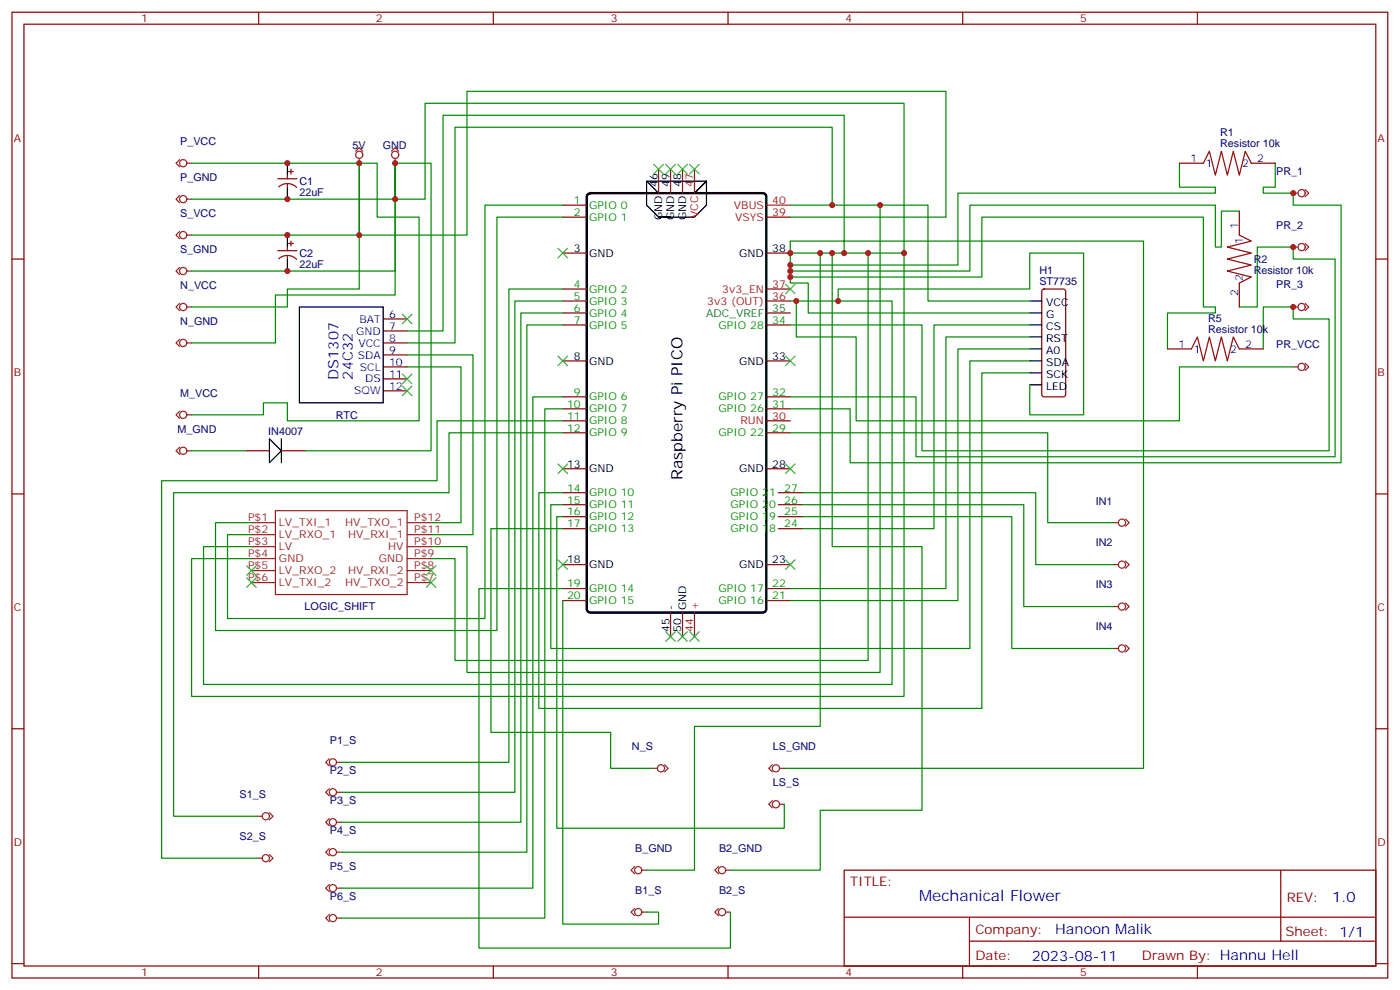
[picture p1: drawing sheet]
<svg xmlns="http://www.w3.org/2000/svg" width="412mm" height="291mm" viewBox="0 0 412 291" stroke-linecap="round" stroke-linejoin="round" font-family="sans-serif">
<g fill="none" stroke="#870000" stroke-width=".35">
<path d="M3.5 3.6h405.4v284.3h-405.4zM7.1 7.1h398.2v277.3h-398.2zM76.2 3.6v3.5M145.3 3.6v3.5M214.5 3.6v3.5M283.6 3.6v3.5M352.8 3.6v3.5M81.8 52.6h5.7M82.1 55a3.8 3.8 0 0 1 5.3 .2M84.7 51.6v1M84.7 54v1.1M85 50.5h1.4"/>
<path d="M85.7 49.8v1.4M194 49.8v7.1M197.6 49.8v7.1M201.1 49.8v7.1M204.6 49.8v7.1M347.5 48h7M368.7 48h7M3.5 76.3h3.6M81.8 73.8h5.7M82.1 76.2a3.8 3.8 0 0 1 5.3 .1M84.7 72.7v1.1M84.7 75.2v1.1"/>
<path d="M85 71.7h1.4M85.7 71v1.4M165.8 60.4h7.1M165.8 63.9h7.1M165.8 74.5h7.1M225.8 63.9h7M225.8 74.5h7M365.1 62.2v7M405.3 76.3h3.6M112.9 93.9h7M112.9 97.4h7M165.8 85.1h7.1"/>
<path d="M165.8 88.6h7.1M165.8 92.1h7.1M165.8 95.7h7.1M225.8 85.1h7M225.8 88.6h7M225.8 92.1h7M225.8 95.7h7M307.2 85.3l.4-.2h5.7l.5 .2 .2 .5v30.3l-.3 .5-.4 .2h-5.7l-.5-.2-.2-.5v-30.3zM365.1 83.3v7.1M112.9 101h7M112.9 104.5h7M112.9 108h7"/>
<path d="M112.9 111.5h7M112.9 115.1h7M165.8 106.3h7.1M165.8 116.8h7.1M225.8 106.3h7M225.8 116.8h7M344 102.7h7M365.1 102.7h7.1M72.3 132.7h7.1M82.9 132.7h7.1M165.8 120.4h7.1M165.8 123.9h7.1"/>
<path d="M165.8 127.4h7.1M165.8 138h7.1M225.8 120.4h7M225.8 123.9h7M225.8 127.4h7M225.8 138h7M3.5 145.4h3.6M165.8 145.1h7.1M165.8 148.6h7.1M165.8 152.1h7.1M165.8 155.6h7.1M229.3 145.1h7.1"/>
<path d="M229.3 148.6h7.1M229.3 152.1h7.1M229.3 155.6h7.1M405.3 145.4h3.6M165.8 166.2h7.1M165.8 173.3h7.1M165.8 176.8h7.1M225.8 166.2h7M225.8 173.3h7M225.8 176.8h7M197.6 180.3v7.1M201.1 180.3v7.1"/>
<path d="M204.6 180.3v7.1M3.5 214.6h3.6M405.3 214.6h3.6M248.7 256.2h156.6v28.2h-156.6zM377.3 256.2v20.9M248.7 270h156.5M285.6 277.1h119.6M285.6 270v14.1M3.5 283.7h3.6M76.2 284.4v3.5M145.3 284.4v3.5M214.5 284.4v3.5"/>
<path d="M283.6 284.4v3.5M352.8 284.4v3.5M405.3 283.7h3.6"/>
</g>
<g fill="none" stroke="#000" stroke-width=".35">
<path d="M84.7 48v3.6M84.7 55.1v3.5M190.5 53.3l3.5 3.6h10.6l3.5-3.6-3.5 3.6M84.7 69.2v3.5M84.7 76.3v3.5M194 63.9h10.6l3.5-3.5v-7.1h-17.6v7.1l3.5 3.5h3.6M88.2 90.4h24.7v28.2h-24.7zM303.4 88.6h3.5M303.4 92.1h3.5M303.4 95.7h3.5M303.4 99.2h3.5M303.4 102.7h3.5"/>
<path d="M303.4 106.3h3.5M303.4 109.8h3.5M303.4 113.3h3.5M79.4 129.2l3.5 3.5-3.5 3.5zM82.9 129.2v7"/>
</g>
<path d="M173.1 57.3l.8-.4h50.8l.6 .2 .4 .5 .1 121.7-.3 .6-.5 .4h-51.1l-.6-.2-.4-.5v-121.7z" fill="none" stroke="#000" stroke-width=".71"/>
<path d="M225.8 60.4h7" fill="none" stroke="#f00" stroke-width=".35"/>
<g fill="none" stroke="#8c2424" stroke-width=".35">
<path d="M52.9 47l-1 1 1 1.1M52.9 57.6l-1 1 1 1.1M55 48h1.4M55 58.6h1.4M104.8 44.5l1-1 1.1 1M105.8 46.6v1.4M115.4 44.5l1-1 1.1 1M116.4 46.6v1.4M381 56.9h1.4M384.5 55.8l1.1 1.1-1.1 1M52.9 78.7l-1 1.1 1 1.1M52.9 68.2l-1 1 1 1.1"/>
<path d="M55 79.8h1.4M55 69.2h1.4M381 72.7h1.4M384.5 71.7l1.1 1-1.1 1.1M52.9 99.9l-1 1.1 1 1M52.9 89.3l-1 1.1 1 1M55 90.4h1.4M381 90.4h1.4M384.5 89.3l1.1 1.1-1.1 1M55 101h1.4M381 108h1.4M384.5 107l1.1 1-1.1 1.1"/>
<path d="M52.9 121.1l-1 1 1 1.1M52.9 131.7l-1 1 1 1.1M55 122.1h1.4M55 132.7h1.4M74.1 153.9h7M74.1 157.4h7M81.1 150.4h38.8v24.6h-38.8zM119.9 153.9h7.1M119.9 157.4h7.1M328.1 153.9h1.4M331.6 152.8l1.1 1.1-1.1 1M74.1 160.9h7"/>
<path d="M74.1 164.5h7M74.1 168h7M74.1 171.5h7M119.9 160.9h7.1M119.9 164.5h7.1M119.9 168h7.1M119.9 171.5h7.1M328.1 166.2h1.4M328.1 178.6h1.4M331.6 165.2l1.1 1-1.1 1.1M331.6 177.5l1.1 1.1-1.1 1M328.1 190.9h1.4"/>
<path d="M331.6 189.9l1.1 1-1.1 1.1M79.4 239.3l1 1-1 1.1M97 223.4l-1 1 1 1.1M97 232.2l-1 1.1 1 1M99.1 224.4h1.4M99.1 233.3h1.4M192.3 226.2h1.4M195.8 225.1l1 1.1-1 1.1M227.5 225.1l-1 1.1 1 1.1M227.5 235.7l-1 1.1 1 1M229.7 226.2h1.4M229.7 236.8h1.4"/>
<path d="M75.8 240.3h1.5M75.8 252.7h1.5M79.4 251.6l1 1.1-1 1M97 241l-1 1.1 1 1M97 249.8l-1 1.1 1 1.1M99.1 242.1h1.4M99.1 250.9h1.4M187 255.1l-1.1 1.1 1.1 1M189.1 256.2h1.4M211.7 255.1l-1.1 1.1 1.1 1M213.8 256.2h1.4M97 260.4l-1 1.1 1 1"/>
<path d="M97 269.2l-1 1.1 1 1.1M99.1 261.5h1.4M99.1 270.3h1.4M187 267.5l-1.1 1 1.1 1.1M189.1 268.5h1.4M211.7 267.5l-1.1 1 1.1 1.1M213.8 268.5h1.4"/>
<circle cx="54" cy="48" r="1.06"/>
<circle cx="54" cy="58.6" r="1.06"/>
<circle cx="105.8" cy="45.6" r="1.06"/>
<circle cx="116.4" cy="45.6" r="1.06"/>
<circle cx="383.5" cy="56.9" r="1.06"/>
<circle cx="54" cy="79.8" r="1.06"/>
<circle cx="54" cy="69.2" r="1.06"/>
<circle cx="383.5" cy="72.7" r="1.06"/>
<circle cx="54" cy="90.4" r="1.06"/>
<circle cx="383.5" cy="90.4" r="1.06"/>
<circle cx="54" cy="101" r="1.06"/>
<circle cx="383.5" cy="108" r="1.06"/>
<circle cx="54" cy="132.7" r="1.06"/>
<circle cx="54" cy="122.1" r="1.06"/>
<circle cx="330.6" cy="153.9" r="1.06"/>
<circle cx="330.6" cy="166.2" r="1.06"/>
<circle cx="330.6" cy="178.6" r="1.06"/>
<circle cx="330.6" cy="190.9" r="1.06"/>
<circle cx="98.1" cy="224.4" r="1.06"/>
<circle cx="98.1" cy="233.3" r="1.06"/>
<circle cx="194.7" cy="226.2" r="1.06"/>
<circle cx="228.6" cy="226.2" r="1.06"/>
<circle cx="228.6" cy="236.8" r="1.06"/>
<circle cx="78.3" cy="240.3" r="1.06"/>
<circle cx="78.3" cy="252.7" r="1.06"/>
<circle cx="98.1" cy="250.9" r="1.06"/>
<circle cx="98.1" cy="242.1" r="1.06"/>
<circle cx="188" cy="256.2" r="1.06"/>
<circle cx="212.7" cy="256.2" r="1.06"/>
<circle cx="98.1" cy="261.5" r="1.06"/>
<circle cx="98.1" cy="270.3" r="1.06"/>
<circle cx="188" cy="268.5" r="1.06"/>
<circle cx="212.7" cy="268.5" r="1.06"/>
</g>
<g fill="none" stroke="#008700" stroke-width=".35">
<path d="M56.4 48h49.4v21.2h31.8v-42.3h141.1v37h-45.9M56.4 58.6h60v21.2h-60M116.4 48h10.6v84.7h-37M347.5 48v7.1h10.6v1.8h-75.9v21.1h-49.4v-3.5M375.7 48v7.1h-3.5v1.8h8.8v3.5h14.1v75.8h-144.6v-15.8h-17.7M56.4 69.2h49.4M165.8 60.4h-22.9v121.7h-75.9v-24.7h7.1M165.8 63.9h-19.4v121.7h-82.9v-31.7h10.6M232.8 60.4h12.4v-22.9h-111.1v63.5h-14.2M232.8 79.8v1.8h56.5v-17.7h65.2v26.5h3.6v1.7h-14.1v10.6M241.7 74.5v139.4h-37.1v42.3h-14.1M245.2 60.4h14.1v137.6h-121.7v-37.1h-10.6"/>
<path d="M245.2 74.5v86.4h26.4v77.6h-29.9v17.7h-26.5M248.7 74.5h7.1v120h-121.7v-30h-7.1M255.8 74.5h10.5v130.5h-209.9v-40.5h17.7M259.3 60.4h14.1v28.2h30M266.3 74.5v-44.1h-141.1v28.2h-8.8v-10.6v38.9h-35.3v14.1h-24.7M365.1 62.2h-5.3v10.5h-1.7v-12.3h-72.3v19.4h-53v-1.8M56.4 90.4h28.3v-5.3h21.1v-37.1h5.3v15.9h12.4v60h-38.8v-5.3h-7.1v3.5h-21.2M119.9 97.4h10.6v-63.5h118.2v40.6h-15.9v-3.5h104.1v155.2h-105.8M165.8 85.1h-15.9v139.3h-49.4M165.8 88.6h-14.1v144.7h-51.2M165.8 92.1h-12.3v150h-53M165.8 95.7h-10.6v155.2h-54.7"/>
<path d="M232.8 88.6h30v112.9h-202.8v-40.6h14.1M232.8 95.7h38.8v37h120v-38.8h-10.6v-3.5h-8.8v12.3M232.8 81.6v1.7h5.3v8.8h65.3M234.6 88.6v10.6h17.6v24.7h95.3v-15.9h33.5M246.9 88.6v-3.5h56.5v-10.6h15.9v47.6h-15.9v-8.8M303.4 95.7h-28.2v59.9h-38.8M303.4 99.2h-24.7v74.1h-45.9M365.1 90.4h5.3v-17.7h10.6v3.6h12.3v58.2h-123.4v-17.7h-37.1M119.9 108h15.9v45.9h-8.8M119.9 104.5h19.4v52.9h-12.3M165.8 116.8h-8.8v144.7h-56.5M303.4 102.7h-21.2v74.1h-49.4"/>
<path d="M303.4 106.3h-17.6v84.6h-123.5v-42.3h3.5M303.4 109.8h-14.1v98.8h-130.6v-63.5h7.1M56.4 132.7h15.9M165.8 120.4h-5.3v149.9h-60M165.8 123.9h-37v17.6h-81.2v111.2h28.2M165.8 127.4h-33.5v17.7h-81.1v95.2h24.6M232.8 127.4h75.9v26.5h19.4M165.8 152.1h-1.8v91.7h67.1v-7M165.8 155.6h-21.2v60h35.3v10.6h12.4M236.4 145.1h68.8v21.1h22.9M236.4 148.6h65.2v30h26.5M236.4 152.1h61.7v38.8h30"/>
<path d="M165.8 176.8v95.3h28.2v-3.6h-3.5M165.8 173.3h-24.7v105.8h74.1v-10.6"/>
</g>
<g fill="none" stroke="#3c3" stroke-width=".35">
<path d="M192.6 48.4l2.8 2.8M195.4 48.4l-2.8 2.8M196.1 48.4l2.9 2.8M199 48.4l-2.9 2.8M199.7 48.4l2.8 2.8M202.5 48.4l-2.8 2.8M203.2 48.4l2.8 2.8M206 48.4l-2.8 2.8M164.4 73.1l2.8 2.8M167.2 73.1l-2.8 2.8M118.5 92.5l2.9 2.8M121.4 92.5l-2.9 2.8"/>
<path d="M231.4 83.7l2.8 2.8M234.2 83.7l-2.8 2.8M118.5 110.1l2.9 2.9M118.5 113.7l2.9 2.8M121.4 110.1l-2.9 2.9M121.4 113.7l-2.9 2.8M164.4 104.8l2.8 2.9M167.2 104.8l-2.8 2.9M231.4 104.8l2.8 2.9M234.2 104.8l-2.8 2.9M164.4 136.6l2.8 2.8M167.2 136.6l-2.8 2.8"/>
<path d="M231.4 136.6l2.8 2.8M234.2 136.6l-2.8 2.8M72.7 166.6l2.8 2.8M72.7 170.1l2.8 2.8M75.5 166.6l-2.8 2.8M75.5 170.1l-2.8 2.8M125.6 166.6l2.8 2.8M125.6 170.1l2.8 2.8M128.4 166.6l-2.8 2.8M128.4 170.1l-2.8 2.8M164.4 164.8l2.8 2.8M167.2 164.8l-2.8 2.8"/>
<path d="M231.4 164.8l2.8 2.8M234.2 164.8l-2.8 2.8M196.1 186l2.9 2.8M199 186l-2.9 2.8M199.7 186l2.8 2.8M202.5 186l-2.8 2.8M203.2 186l2.8 2.8M206 186l-2.8 2.8"/>
</g>
<path d="M354.5 48l1.8-3.5 1.8 7.1 1.7-7.1 1.8 7.1 1.8-7.1 1.7 7.1 1.8-7.1 1.8 3.5M365.1 69.2l3.6 1.8-7.1 1.7 7.1 1.8-7.1 1.8 7.1 1.7-7.1 1.8 7.1 1.8-3.6 1.7M351 102.7l1.8-3.5 1.7 7.1 1.8-7.1 1.8 7.1 1.7-7.1 1.8 7.1 1.8-7.1 1.7 3.5" fill="none" stroke="#900" stroke-width=".35"/>
<g fill="#c00">
<circle cx="245.2" cy="60.4" r=".88"/>
<circle cx="259.3" cy="60.4" r=".88"/>
<circle cx="246.9" cy="88.6" r=".88"/>
<circle cx="84.7" cy="48" r=".88"/>
<circle cx="105.8" cy="48" r=".88"/>
<circle cx="116.4" cy="58.6" r=".88"/>
<circle cx="84.7" cy="58.6" r=".88"/>
<circle cx="105.8" cy="69.2" r=".88"/>
<circle cx="84.7" cy="69.2" r=".88"/>
<circle cx="84.7" cy="79.8" r=".88"/>
<circle cx="116.4" cy="48" r=".88"/>
<circle cx="266.3" cy="74.5" r=".88"/>
<circle cx="255.8" cy="74.5" r=".88"/>
<circle cx="232.8" cy="74.5" r=".88"/>
<circle cx="248.7" cy="74.5" r=".88"/>
<circle cx="232.8" cy="79.8" r=".88"/>
<circle cx="232.8" cy="81.6" r=".88"/>
<circle cx="381" cy="90.4" r=".88"/>
<circle cx="381" cy="72.7" r=".88"/>
<circle cx="381" cy="56.9" r=".88"/>
<circle cx="234.6" cy="88.6" r=".88"/>
<circle cx="245.2" cy="74.5" r=".88"/>
<circle cx="241.7" cy="74.5" r=".88"/>
<circle cx="232.8" cy="78" r=".88"/>
</g>
<text font-size="4.6" x="201.1" y="141.3" transform="rotate(-90 201.1 141.3)">Raspberry Pi PICO</text>
<g font-size="4.6" fill="#00f">
<text x="270.8" y="265.2">Mechanical Flow</text>
<text x="308" y="265.2">er</text>
</g>
<g font-size="4.2" fill="#00f">
<text x="99.8" y="111.8" transform="rotate(-90 99.8 111.8)">DS1307</text>
<text x="104" y="111.8" transform="rotate(-90 104 111.8)">24C32</text>
<text x="392.5" y="265.4">1.0</text>
<text x="310.9" y="275">Hanoon Malik</text>
<text x="304" y="282.8">2023-08-11</text>
</g>
<g font-size="3.9" fill="#800">
<text x="250.5" y="260.8">TITLE:</text>
<text x="379.1" y="265.4">REV:</text>
<text x="287.4" y="275">Company:</text>
<text x="378.7" y="275.6">Sheet: 1/1</text>
<text x="287.4" y="282.6">Date:</text>
<text x="336.4" y="282.7">Draw</text>
<text x="346.6" y="282.7">n By: Hannu Hell</text>
</g>
<g font-size="3.2" fill="#800">
<text x="41.6" y="6.6">1</text>
<text x="110.8" y="6.6">2</text>
<text x="179.9" y="6.6">3</text>
<text x="249.1" y="6.6">4</text>
<text x="318.2" y="6.6">5</text>
<text x="4.1" y="41.7">A</text>
<text x="405.9" y="41.7">A</text>
<text x="4.1" y="110.8">B</text>
<text x="405.9" y="110.8">B</text>
<text x="4.1" y="180">C</text>
<text x="405.9" y="180">C</text>
<text x="4.1" y="249.1">D</text>
<text x="405.9" y="249.1">D</text>
<text x="41.6" y="287.4">1</text>
<text x="110.8" y="287.4">2</text>
<text x="179.9" y="287.4">3</text>
<text x="249.1" y="287.4">4</text>
<text x="318.2" y="287.4">5</text>
</g>
<g font-size="3.2" fill="#000080">
<text x="359.5" y="40.1">R1</text>
<text x="53.1" y="42.8">P_VCC</text>
<text x="103.8" y="43.9">5V</text>
<text x="112.8" y="43.9">GND</text>
<text x="359.5" y="43.3">Resistor 10k</text>
<text x="53.1" y="53.3">P_GND</text>
<text x="376" y="51.4">PR_1</text>
<text x="88.2" y="57.7">22uF</text>
<text x="88.2" y="54.5">C1</text>
<text x="53.1" y="63.9">S_VCC</text>
<text x="376" y="67.3">PR_2</text>
<text x="53.1" y="74.5">S_GND</text>
<text x="88.2" y="75.6">C2</text>
<text x="369.4" y="77.4">R2</text>
<text x="88.2" y="78.9">22uF</text>
<text x="306.2" y="80.8">H1</text>
<text x="369.4" y="80.6">Resistor 10k</text>
<text x="53.1" y="85.1">N_VCC</text>
<text x="306.2" y="84">ST7735</text>
<text x="376" y="84.9">PR_3</text>
<text x="53.1" y="95.7">N_GND</text>
<text x="356" y="94.8">R5</text>
<text x="356" y="98">Resistor 10k</text>
<text x="376" y="102.6">PR_VCC</text>
<text x="53.1" y="116.8">M_VCC</text>
<text x="98.9" y="123.3">RTC</text>
<text x="52.3" y="127.4">M_GND</text>
<text x="79" y="128.1">IN4007</text>
<text x="322.8" y="148.5">IN1</text>
<text x="322.8" y="160.9">IN2</text>
<text x="322.8" y="173.2">IN3</text>
<text x="89.8" y="179.7">LOGIC_SHIFT</text>
<text x="322.8" y="185.6">IN4</text>
<text x="97.2" y="219.1">P1_S</text>
<text x="186.2" y="220.9">N_S</text>
<text x="227.7" y="220.9">LS_GND</text>
<text x="97.2" y="228">P2_S</text>
<text x="227.7" y="231.5">LS_S</text>
<text x="70.6" y="235">S1_S</text>
<text x="97.2" y="236.8">P3_S</text>
<text x="97.2" y="245.6">P4_S</text>
<text x="70.6" y="247.3">S2_S</text>
<text x="187.2" y="250.9">B_GND</text>
<text x="211.9" y="250.9">B2_GND</text>
<text x="97.2" y="256.2">P5_S</text>
<text x="187.2" y="263.2">B1_S</text>
<text x="211.9" y="263.2">B2_S</text>
<text x="97.2" y="265">P6_S</text>
</g>
<g font-size="3.2" fill="#00f">
<text x="350.8" y="47.7">1</text>
<text x="370.4" y="47.7">2</text>
<text x="355.2" y="49.1">1</text>
<text x="365.9" y="49.1">2</text>
<text x="364.8" y="67.5" transform="rotate(-90 364.8 67.5)">1</text>
<text x="366.2" y="71.9" transform="rotate(-90 366.2 71.9)">1</text>
<text x="366.2" y="82.6" transform="rotate(-90 366.2 82.6)">2</text>
<text x="364.8" y="87.1" transform="rotate(-90 364.8 87.1)">2</text>
<text x="105.9" y="95">BAT</text>
<text x="114.7" y="93.6">6</text>
<text x="104.9" y="98.5">GND</text>
<text x="114.7" y="97.1">7</text>
<text x="114.7" y="100.6">8</text>
<text x="105.4" y="105.6">SDA</text>
<text x="105.6" y="102">VCC</text>
<text x="114.7" y="104.1">9</text>
<text x="114.7" y="107.7">10</text>
<text x="347.2" y="102.4">1</text>
<text x="351.7" y="103.8">1</text>
<text x="362.4" y="103.8">2</text>
<text x="366.9" y="102.4">2</text>
<text x="106" y="109.1">SCL</text>
<text x="107.6" y="112.6">DS</text>
<text x="114.7" y="111.2">11</text>
<text x="104.4" y="116.1">SQW</text>
<text x="114.7" y="114.7">12</text>
</g>
<g font-size="3.2">
<text x="193.7" y="55.1" transform="rotate(-90 193.7 55.1)">46</text>
<text x="197.2" y="55.1" transform="rotate(-90 197.2 55.1)">49</text>
<text x="200.7" y="55.1" transform="rotate(-90 200.7 55.1)">48</text>
<text x="195.1" y="64.9" transform="rotate(-90 195.1 64.9)">GND</text>
<text x="198.6" y="64.9" transform="rotate(-90 198.6 64.9)">GND</text>
<text x="202.1" y="64.9" transform="rotate(-90 202.1 64.9)">GND</text>
<text x="169.1" y="74.2">3</text>
<text x="173.6" y="75.6">GND</text>
<text x="217.8" y="75.6">GND</text>
<text x="227.5" y="74.2">38</text>
<text x="308.2" y="90">VCC</text>
<text x="308.2" y="93.6">G</text>
<text x="308.2" y="97.1">CS</text>
<text x="308.2" y="100.6">RST</text>
<text x="169.1" y="105.9">8</text>
<text x="173.6" y="107.3">GND</text>
<text x="217.8" y="107.3">GND</text>
<text x="227.5" y="105.9">33</text>
<text x="308.2" y="104.1">A0</text>
<text x="308.2" y="107.7">SDA</text>
<text x="308.2" y="111.2">SCK</text>
<text x="308.2" y="114.7">LED</text>
<text x="167.1" y="137.7">13</text>
<text x="227.5" y="137.7">28</text>
<text x="173.6" y="139.1">GND</text>
<text x="217.8" y="139.1">GND</text>
<text x="167.1" y="165.9">18</text>
<text x="173.6" y="167.3">GND</text>
<text x="217.8" y="167.3">GND</text>
<text x="227.5" y="165.9">23</text>
<text x="198.6" y="179.6" transform="rotate(-90 198.6 179.6)">-</text>
<text x="202.1" y="179.6" transform="rotate(-90 202.1 179.6)">GND</text>
<text x="197.2" y="186.1" transform="rotate(-90 197.2 186.1)">45</text>
<text x="200.7" y="186.1" transform="rotate(-90 200.7 186.1)">50</text>
</g>
<g font-size="3.2" fill="#f00">
<text x="204.3" y="55.1" transform="rotate(-90 204.3 55.1)">47</text>
<text x="205.7" y="64.2" transform="rotate(-90 205.7 64.2)">VCC</text>
<text x="216.2" y="61.5">VBUS</text>
<text x="216.6" y="65">VSYS</text>
<text x="227.5" y="63.6">39</text>
<text x="227.5" y="60">40</text>
<text x="208.4" y="89.7">3v3 (OUT)</text>
<text x="212.8" y="86.1">3v3_EN</text>
<text x="227.5" y="88.3">36</text>
<text x="227.5" y="84.7">37</text>
<text x="218.2" y="125">RUN</text>
<text x="227.5" y="123.5">30</text>
<text x="205.7" y="179.6" transform="rotate(-90 205.7 179.6)">+</text>
<text x="204.3" y="186.1" transform="rotate(-90 204.3 186.1)">44</text>
</g>
<g font-size="3.2" fill="#090">
<text x="169.1" y="60">1</text>
<text x="169.1" y="63.6">2</text>
<text x="173.6" y="61.5">GPIO 0</text>
<text x="173.6" y="65">GPIO 1</text>
<text x="169.1" y="84.7">4</text>
<text x="169.1" y="88.3">5</text>
<text x="173.6" y="86.1">GPIO 2</text>
<text x="173.6" y="89.7">GPIO 3</text>
<text x="169.1" y="91.8">6</text>
<text x="169.1" y="95.3">7</text>
<text x="173.6" y="93.2">GPIO 4</text>
<text x="227.5" y="95.3">34</text>
<text x="173.6" y="96.7">GPIO 5</text>
<text x="211.7" y="96.7">GPIO 28</text>
<text x="169.1" y="116.5">9</text>
<text x="173.6" y="117.9">GPIO 6</text>
<text x="211.7" y="117.9">GPIO 27</text>
<text x="227.5" y="116.5">32</text>
<text x="167.1" y="120">10</text>
<text x="167.1" y="123.5">11</text>
<text x="173.6" y="121.4">GPIO 7</text>
<text x="173.6" y="125">GPIO 8</text>
<text x="211.7" y="121.4">GPIO 26</text>
<text x="227.5" y="120">31</text>
<text x="167.1" y="127.1">12</text>
<text x="173.6" y="128.5">GPIO 9</text>
<text x="211.7" y="128.5">GPIO 22</text>
<text x="227.5" y="127.1">29</text>
<text x="167.1" y="144.7">14</text>
<text x="167.1" y="148.2">15</text>
<text x="173.6" y="146.1">GPIO 10</text>
<text x="173.6" y="149.6">GPIO 11</text>
<text x="215.2" y="149.6">GPIO 20</text>
<text x="215.2" y="146.1">GPIO 21</text>
<text x="231.1" y="148.2">26</text>
<text x="231.1" y="144.7">27</text>
<text x="167.1" y="151.8">16</text>
<text x="167.1" y="155.3">17</text>
<text x="173.6" y="153.2">GPIO 12</text>
<text x="215.2" y="153.2">GPIO 19</text>
<text x="231.1" y="155.3">24</text>
<text x="231.1" y="151.8">25</text>
<text x="173.6" y="156.7">GPIO 13</text>
<text x="215.2" y="156.7">GPIO 18</text>
<text x="167.1" y="172.9">19</text>
<text x="227.5" y="172.9">22</text>
<text x="167.1" y="176.5">20</text>
<text x="173.6" y="174.3">GPIO 14</text>
<text x="173.6" y="177.9">GPIO 15</text>
<text x="211.7" y="177.9">GPIO 16</text>
<text x="211.7" y="174.3">GPIO 17</text>
<text x="227.5" y="176.5">21</text>
</g>
<g font-size="3.2" fill="#063">
<text x="208" y="93.2">ADC_VREF</text>
<text x="227.5" y="91.8">35</text>
</g>
<g font-size="3.2" fill="#8d2323">
<text x="73.1" y="153.5">P$1</text>
<text x="82.2" y="154.9">LV_TXI_1</text>
<text x="101.7" y="154.9">HV_TXO_1</text>
<text x="122.1" y="153.5">P$12</text>
<text x="73.1" y="160.6">P$3</text>
<text x="73.1" y="157.1">P$2</text>
<text x="82.2" y="162">LV</text>
<text x="82.2" y="158.5">LV_RXO_1</text>
<text x="102.6" y="158.5">HV_RXI_1</text>
<text x="114.3" y="162">HV</text>
<text x="122.1" y="157.1">P$11</text>
<text x="122.1" y="160.6">P$10</text>
<text x="73.1" y="164.1">P$4</text>
<text x="73.1" y="167.6">P$5</text>
<text x="82.2" y="165.5">GND</text>
<text x="111.6" y="165.5">GND</text>
<text x="122.1" y="164.1">P$9</text>
<text x="122.1" y="167.6">P$8</text>
<text x="73.1" y="171.2">P$6</text>
<text x="82.2" y="169.1">LV_RXO_2</text>
<text x="82.2" y="172.6">LV_TXI_2</text>
<text x="101.7" y="172.6">HV_TXO_2</text>
<text x="102.6" y="169.1">HV_RXI_2</text>
<text x="122.1" y="171.2">P$7</text>
</g>
</svg>
